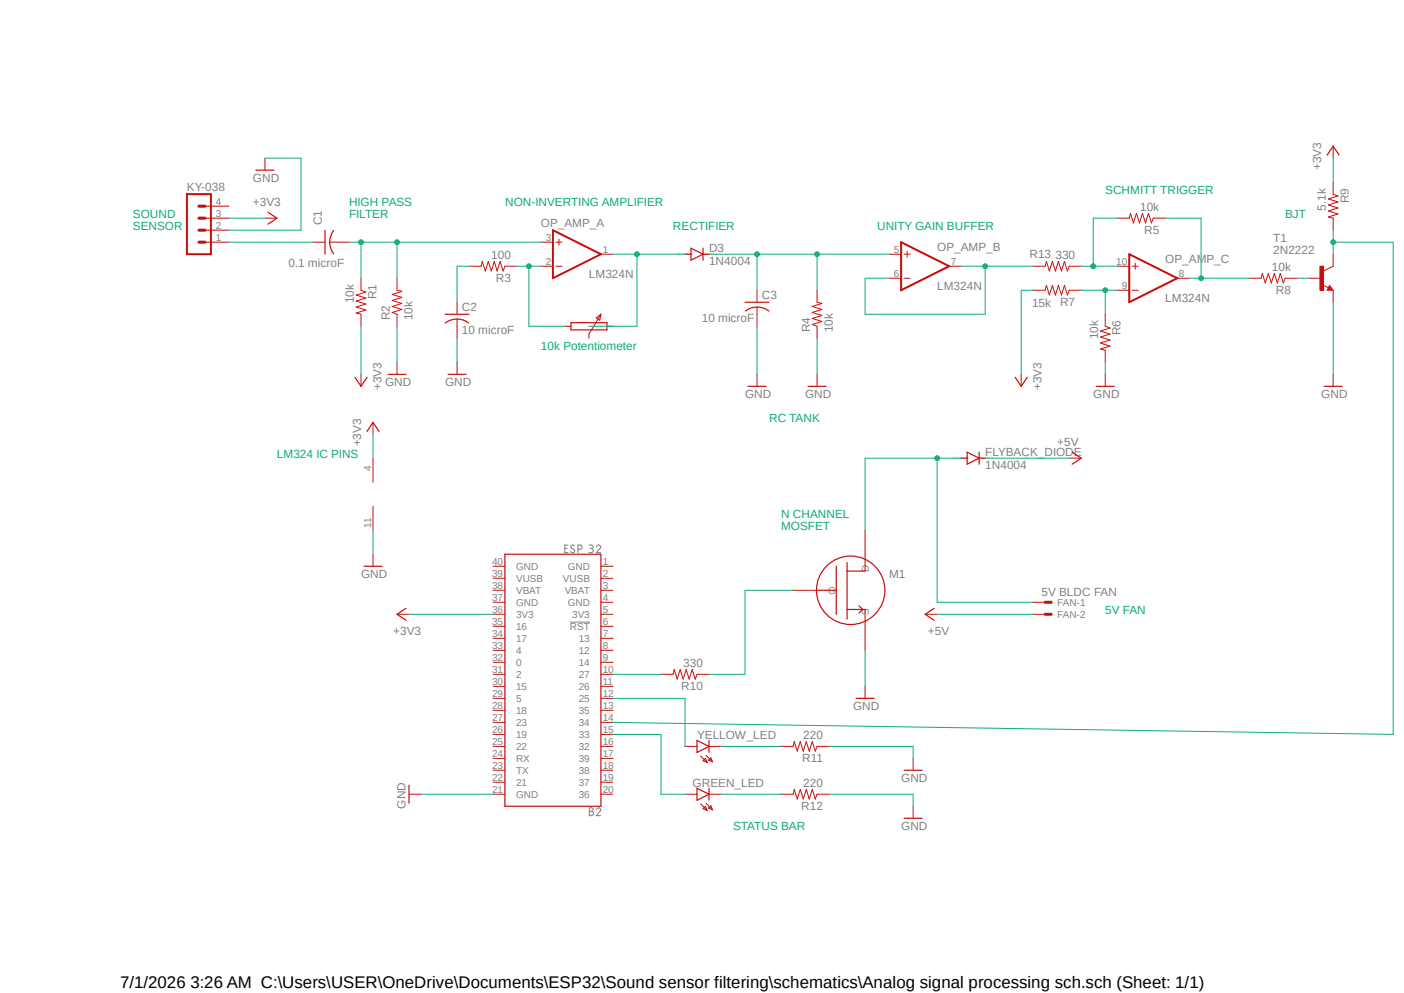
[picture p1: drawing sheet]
<svg xmlns="http://www.w3.org/2000/svg" width="297mm" height="210mm" viewBox="0 0 297 210" stroke-linecap="round" stroke-linejoin="round" font-family="sans-serif">
<path d="M27.5 28.6l267.4 147.7M294.9 28.6l-267.4 147.7" fill="none" stroke="#fff" stroke-width=".21"/>
<path d="M119.5 116h.5M120.2 115.3h-.7v1.6h.7M121.5 115.4l-.2-.1a.38 .38 0 0 0-.5 .1 .38 .38 0 0 0 .1 .6l.5 .2a.37 .37 0 0 1 .2 .4 .37 .37 0 0 1-.4 .3l-.5-.2M122.3 116.2h.4a.45 .45 0 0 0 .5-.4 .45 .45 0 0 0-.3-.5h-.6v1.6M124.6 115.3h.7l.2 .4-.2 .3h-.5M125.1 116a.45 .45 0 0 1 .4 .3 .45 .45 0 0 1-.2 .5l-.7 .1M126.2 115.7a.45 .45 0 0 1 .6-.4 .45 .45 0 0 1 .1 .7l-.7 .9h.9M120.6 131.6h4.2M124.7 170.9h.6a.37 .37 0 0 1 .2 .4 .37 .37 0 0 1-.4 .3 .47 .47 0 0 1 .5 .4 .47 .47 0 0 1-.5 .5h-.4zM124.7 171.6h.4M126.2 171.2a.45 .45 0 0 1 .6-.4 .45 .45 0 0 1 .1 .8l-.7 .9h.9" fill="none" stroke="#808080" stroke-width=".21"/>
<path d="M39.5 41.1h5.1v12.7h-5.1zM117 48.7l10.1 5.1-10.1 5zM190.6 51.2l10.2 5.1-10.2 5.1zM238.9 53.8l10.1 5-10.1 5.1z" fill="none" stroke="#c90d0c" stroke-width=".42"/>
<path d="M42.1 46.1h1.2M42.1 48.7h1.2M42.1 51.2h1.2M42.1 43.6h1.2" fill="none" stroke="#c90d0c" stroke-width=".64"/>
<g fill="none" stroke="#c90d0c" stroke-width=".21">
<path d="M56 33.4v2.6M43.3 51.2h5.1M43.3 48.7h5.1M43.3 46.1h5.1M43.3 43.6h5.1M56 46.1h2.6M66.2 51.2h2.5M69.8 51.2h4M76.4 58.8v2.6l1 .4-2 .6 2 .6-2 .7 2 .6-2 .6 2 .7-2 .6 1 .3v2.5M84 58.8v2.6l1 .2-2 .7 2 .6-2 .6 2 .7-2 .6 2 .6-2 .7 1 .4v2.5M99.2 56.3h2.6l.2-1 .7 2 .6-2 .6 2 .7-2 .6 2 .6-2 .6 2 .4-1h2.5M114.4 51.2h2.6"/>
<path d="M114.4 56.3h2.6M117.6 51.2h1.3M117.6 56.3h1.3M118.2 50.6v1.3M127.1 53.8h2.6M188.1 53.8h2.5M188.1 58.8h2.5M191.3 53.8h1.2M191.3 58.8h1.2M191.9 53.1v1.3M200.8 56.3h2.5M236.3 46.1h2.6l.2-1 .7 2.1 .6-2.1 .6 2.1 .7-2.1 .6 2.1 .7-2.1 .6 2.1 .4-1.1h2.5"/>
<path d="M236.3 56.3h2.6M239.5 56.3h1.3M240.2 55.7v1.2M249 58.8h2.6M282 56.3l-2 1M84 76.6v2.6M96.7 63.9v2.6M96.7 67.5v4M96.7 76.6v2.6M119.5 69h1.3M126.1 67.2l1-.7-.2 1.2zM127.1 66.5l-2.5 4.2v.8"/>
<path d="M128.4 69h1.3M160.1 61.4v2.5M160.1 64.9v4.1M172.8 61.4v2.5l1.1 .3-2.1 .6 2.1 .6-2.1 .7 2.1 .6-2.1 .7 2.1 .6-2.1 .6 1 .4v2.5M172.8 79.2v2.5M216 79.2v2.5M218.6 61.4h2.5l.3-1 .6 2 .6-2 .7 2 .6-2 .6 2 .7-2 .6 2 .4-1h2.5M233.8 66.5v2.5l1 .4-2 .6 2 .7-2 .6 2 .6-2 .7 2 .6-2 .6 1 .3v2.5M233.8 79.2v2.5M236.3 61.4h2.6M239.5 61.4h1.3M279.8 60.3l1.3 .6"/>
<path d="M281.3 60.4l.7 1h-1.2z"/>
</g>
<g fill="none" stroke="#c90d0c" stroke-width=".25">
<path d="M54.1 36h3.9M56.7 44.9l1.9 1.2-1.9 1.3M68.7 48.7v5.1M69.8 51.2a4.1 4.1 0 0 0 .8 2.5M70.6 48.7a4.5 4.5 0 0 0-.9 2.5M82.1 79.2h3.8M94.1 66.5h5.1M94.2 68.3a4 4 0 0 1 4.9 0M94.8 79.2h3.8M120.8 68.2h7.6v1.6h-7.6zM157.6 63.9h5.1M157.7 65.8a4 4 0 0 1 4.9 0"/>
<path d="M214.8 79.8l1.2 1.9 1.3-1.9M281.3 60.9l.1 .2h-.4l.3-.5 .5 .7h-.8M170.9 81.7h3.9M231.9 81.7h3.8"/>
</g>
<path d="M279.2 56.3h.8v5.1h-.8z" fill-rule="evenodd" fill="#c90d0c"/>
<g fill="none" stroke="#c90d0c" stroke-width=".21">
<path d="M282 30.9v2.5M282 38.5v2.6l1 .3-2 .7 2 .6-2 .6 2 .7-2 .6 2 .7-2 .6 1 .2v2.6M218.6 56.3h2.5l.3-1 .6 2 .6-2 .7 2 .6-2 .6 2 .7-2 .6 2 .4-1h2.5M264.2 58.8h2.6l.2-1 .7 2.1 .6-2.1 .6 2.1 .7-2.1 .6 2.1 .6-2.1 .7 2.1 .4-1.1h2.5M276.9 58.8h2.6M279.2 56.3h.8v5.1h-.8zM282 53.8v2.5M76.4 79.2v2.5M160.1 79.2v2.5M282 61.4v2.5M282 79.2v2.5M78.9 89.3v2.6"/>
<path d="M78.9 96.9v5.1M226.2 96.9h2.5M78.9 107.1v5M78.9 117.2v2.6M104.3 119.8h2.5M127.1 119.8h2.6M183 112.1v8.7M84 129.9h2.5M104.3 122.3h2.5M104.3 124.8h2.5M104.3 127.4h2.5M104.3 129.9h2.5"/>
<path d="M104.3 132.5h2.5M104.3 135h2.5M104.3 137.5h2.5M127.1 122.3h2.6M127.1 124.8h2.6M127.1 127.4h2.6M127.1 129.9h2.6M127.1 132.5h2.6M127.1 135h2.6M127.1 137.5h2.6M167.8 124.8h5M183 128.9v8.6"/>
<path d="M195.7 129.9h2.5M218.6 127.4h2.5M218.6 129.9h2.5M104.3 140.1h2.5M104.3 142.6h2.5M104.3 145.2h2.5M104.3 147.7h2.5M104.3 150.2h2.5M104.3 152.8h2.5M104.3 155.3h2.5M104.3 157.9h2.5M127.1 140.1h2.6"/>
<path d="M127.1 142.6h2.6M127.1 145.2h2.6M127.1 147.7h2.6M127.1 150.2h2.6M127.1 152.8h2.6M127.1 155.3h2.6M127.1 157.9h2.6M139.8 142.6h2.6l.2-1 .7 2 .6-2 .6 2 .7-2 .6 2 .6-2 .7 2 .3-1h2.6M144.9 157.9h2.5M148.2 159.9l1.4 1.3M149.4 159.8l1.3 1.3M150 157.9h2.5"/>
<path d="M165.2 157.9h2.6l.2-1.1 .7 2.1 .6-2.1 .6 2.1 .7-2.1 .6 2.1 .6-2.1 .7 2.1 .3-1h2.6M183 145.2v2.5M86.5 168h2.6M104.3 160.4h2.5M104.3 162.9h2.5M104.3 165.4h2.5M104.3 168h2.5M127.1 160.4h2.6M127.1 162.9h2.6M127.1 165.4h2.6M127.1 168h2.6M144.9 168h2.5"/>
<path d="M148.2 170l1.4 1.4M148.7 160.9l.5-.5 .4 .8zM149.2 170.5l.4 .9-.9-.4zM149.4 169.9l1.3 1.4M149.9 170.9l.5-.5 .3 .9zM149.9 160.8l.5-.5 .3 .8zM150 168h2.5M165.2 168h2.6l.2-1 .7 2 .6-2 .6 2 .7-2 .6 2 .6-2 .7 2 .3-1h2.6M193.2 160.4v2.5M193.2 170.5v2.6"/>
</g>
<g fill="none" stroke="#c90d0c" stroke-width=".25">
<path d="M280.8 32.8l1.2-1.9 1.3 1.9M144.9 53.8h1.3M146.2 52.5l2.5 1.3-2.5 1.2zM148.7 52.5v2.5M148.7 53.8h1.3M75.1 79.8l1.3 1.9 1.2-1.9M77.6 91.2l1.3-1.9 1.3 1.9M158.2 81.7h3.9M203.3 96.9h1.3M204.6 95.6l2.5 1.3-2.5 1.3zM207.1 95.6v2.6M207.1 96.9h1.3"/>
<path d="M226.8 95.6l1.9 1.3-1.9 1.3M280.1 81.7h3.8M77 119.8h3.8M106.8 117.2h20.3v53.3h-20.3zM176.9 119.8v10.1M179.2 119v11.9M85.9 128.7l-1.9 1.2 1.9 1.3M172.8 124.8h4.1M179.2 120.8h3.8M179.2 128.9h3.8M181.7 128.1l.8 .8-.8 .8M197.6 128.7l-1.9 1.2 1.9 1.3"/>
<path d="M147.4 156.6l2.6 1.3-2.6 1.2zM150 156.6v2.5M181.1 147.7h3.8M86.5 166.1v3.8M147.4 166.7l2.6 1.3-2.6 1.2zM150 166.7v2.5M191.3 162.9h3.8M191.3 173.1h3.8"/>
<circle cx="180" cy="124.8" r="7.2"/>
</g>
<path d="M221.1 127.4h1.3M221.1 129.9h1.3" fill="none" stroke="#c90d0c" stroke-width=".64"/>
<path d="M76.4 51.2h7.6v7.6" fill="none" stroke="#0dab76" stroke-width=".21"/>
<circle cx="84" cy="51.2" r=".51" fill="#0dab76"/>
<g fill="none" stroke="#0dab76" stroke-width=".21">
<path d="M73.8 51.2h2.6v7.6M84 51.2h30.4"/>
<circle cx="84" cy="51.2" r=".51"/>
</g>
<circle cx="76.4" cy="51.2" r=".51" fill="#0dab76"/>
<g fill="none" stroke="#0dab76" stroke-width=".21">
<path d="M56 33.4h7.7v15.3h-15.3M109.3 56.3h5.1M111.9 56.3v12.7M84 69v7.6M96.7 71.5v5.1M160.1 69v10.2M172.8 71.5v7.7M233.8 76.6v2.6M282 63.9v15.3M78.9 112.1v5.1M183 137.5v7.7M175.4 157.9h17.8v2.5"/>
<path d="M89.1 168h15.2M175.4 168h17.8v2.5"/>
<circle cx="76.4" cy="51.2" r=".51"/>
</g>
<circle cx="111.9" cy="56.3" r=".51" fill="#0dab76"/>
<g fill="none" stroke="#0dab76" stroke-width=".21">
<path d="M129.7 53.8h15.2M134.7 53.8v15.2h-10.1M111.9 69h7.6"/>
<circle cx="111.9" cy="56.3" r=".51"/>
</g>
<circle cx="134.7" cy="53.8" r=".51" fill="#0dab76"/>
<g fill="none" stroke="#0dab76" stroke-width=".21">
<path d="M282 33.4v5.1M48.4 46.1h7.6M99.2 56.3h-2.5v7.6M150 53.8h22.8M160.1 53.8v7.6M76.4 69v10.2M218.6 61.4h-2.6v17.8M78.9 91.9v5M86.5 129.9h17.8"/>
<circle cx="134.7" cy="53.8" r=".51"/>
</g>
<circle cx="160.1" cy="53.8" r=".51" fill="#0dab76"/>
<g fill="none" stroke="#0dab76" stroke-width=".21">
<path d="M172.8 53.8v7.6"/>
<circle cx="160.1" cy="53.8" r=".51"/>
</g>
<circle cx="172.8" cy="53.8" r=".51" fill="#0dab76"/>
<g fill="none" stroke="#0dab76" stroke-width=".21">
<path d="M172.8 53.8h15.3M203.3 56.3h15.3M208.4 56.3v10.2h-25.4v-7.7h5.1"/>
<circle cx="172.8" cy="53.8" r=".51"/>
</g>
<circle cx="208.4" cy="56.3" r=".51" fill="#0dab76"/>
<g fill="none" stroke="#0dab76" stroke-width=".21">
<path d="M246.5 46.1h7.6v12.7M251.6 58.8h12.6"/>
<circle cx="208.4" cy="56.3" r=".51"/>
</g>
<circle cx="254.1" cy="58.8" r=".51" fill="#0dab76"/>
<g fill="none" stroke="#0dab76" stroke-width=".21">
<path d="M228.7 61.4h7.6M233.8 61.4v5.1"/>
<circle cx="254.1" cy="58.8" r=".51"/>
</g>
<circle cx="233.8" cy="61.4" r=".51" fill="#0dab76"/>
<g fill="none" stroke="#0dab76" stroke-width=".21">
<path d="M274.4 58.8h2.5M282 48.7v5.1M282 51.2h12.7"/>
<circle cx="233.8" cy="61.4" r=".51"/>
</g>
<circle cx="282" cy="51.2" r=".51" fill="#0dab76"/>
<g fill="none" stroke="#0dab76" stroke-width=".21">
<path d="M294.7 51.2v104.1l-165-2.5M198.2 96.9v30.5h20.4M203.3 96.9h-20.3v15.2M208.4 96.9h17.8M167.8 124.8h-10.2v17.8h-7.6M198.2 129.9h20.4M129.7 142.6h10.1"/>
<circle cx="282" cy="51.2" r=".51"/>
</g>
<circle cx="198.2" cy="96.9" r=".51" fill="#0dab76"/>
<g fill="none" stroke="#0dab76" stroke-width=".21">
<path d="M48.4 51.2h17.8M228.7 56.3h7.6M231.3 46.1v10.2M129.7 155.3h10.1v12.7h5.1M129.7 147.7h15.2v10.2M152.5 157.9h12.7M152.5 168h12.7"/>
<circle cx="198.2" cy="96.9" r=".51"/>
</g>
<circle cx="231.3" cy="56.3" r=".51" fill="#0dab76"/>
<g fill="none" stroke="#0dab76" stroke-width=".21">
<path d="M231.3 46.1h5"/>
<circle cx="231.3" cy="56.3" r=".51"/>
</g>
<text font-size="3.6" x="25.4" y="208.9">7/1/2026 3:26 AM C:\Users\USER\OneDrive\Documents\ESP32\Sound sensor filtering\schematics\Analog signal processing sch.sch (Sheet: 1/1)</text>
<g font-size="2.5" fill="#808080">
<text x="279.5" y="36" transform="rotate(-90 279.5 36)">+3V3</text>
<text x="39.5" y="40.3">KY-038</text>
<text x="53.5" y="38.5">GND</text>
<text x="53.5" y="43.6">+3V3</text>
<text x="68.1" y="47.7" transform="rotate(-90 68.1 47.7)">C1</text>
<text x="241.2" y="44.6">10k</text>
<text x="280.5" y="44.5" transform="rotate(-90 280.5 44.5)">5.1k</text>
<text x="285.3" y="43" transform="rotate(-90 285.3 43)">R9</text>
<text x="114.4" y="48">OP_AMP_A</text>
<text x="150" y="53.3">D3</text>
<text x="198.3" y="53.1">OP_AMP_B</text>
<text x="242" y="49.4">R5</text>
<text x="269.3" y="53.8">2N2222</text>
<text x="269.3" y="51.2">T1</text>
<text x="61" y="56.4">0.1 microF</text>
<text x="103.9" y="54.8">100</text>
<text x="104.9" y="59.6">R3</text>
<text x="124.6" y="58.8">LM324N</text>
<text x="150" y="56.1">1N4004</text>
<text x="217.8" y="54.5">R13</text>
<text x="223.3" y="54.8">330</text>
<text x="246.5" y="55.7">OP_AMP_C</text>
<text x="269.1" y="57.3">10k</text>
<text x="74.8" y="64.2" transform="rotate(-90 74.8 64.2)">10k</text>
<text x="79.6" y="63.3" transform="rotate(-90 79.6 63.3)">R1</text>
<text x="97.7" y="65.8">C2</text>
<text x="161.2" y="63.3">C3</text>
<text x="198.3" y="61.4">LM324N</text>
<text x="218.3" y="64.9">15k</text>
<text x="224.2" y="64.6">R7</text>
<text x="246.5" y="63.9">LM324N</text>
<text x="269.9" y="62.1">R8</text>
<text x="82.5" y="67.7" transform="rotate(-90 82.5 67.7)">R2</text>
<text x="87.3" y="67.7" transform="rotate(-90 87.3 67.7)">10k</text>
<text x="97.7" y="70.7">10 microF</text>
<text x="148.5" y="68.1">10 microF</text>
<text x="171.4" y="70.3" transform="rotate(-90 171.4 70.3)">R4</text>
<text x="176.2" y="70.3" transform="rotate(-90 176.2 70.3)">10k</text>
<text x="232.3" y="71.8" transform="rotate(-90 232.3 71.8)">10k</text>
<text x="237.1" y="71" transform="rotate(-90 237.1 71)">R6</text>
<text x="80.7" y="82.5" transform="rotate(-90 80.7 82.5)">+3V3</text>
<text x="81.5" y="81.7">GND</text>
<text x="94.2" y="81.7">GND</text>
<text x="220.3" y="82.5" transform="rotate(-90 220.3 82.5)">+3V3</text>
<text x="157.6" y="84.2">GND</text>
<text x="170.3" y="84.2">GND</text>
<text x="231.3" y="84.2">GND</text>
<text x="279.5" y="84.2">GND</text>
<text x="76.4" y="94.4" transform="rotate(-90 76.4 94.4)">+3V3</text>
<text x="223.7" y="94.4">+5V</text>
<text x="208.4" y="99.2">1N4004</text>
<text x="208.4" y="96.4">FLYBACK_DIODE</text>
<text x="76.4" y="122.3">GND</text>
<text x="188.1" y="122.3">M1</text>
<text x="220.3" y="126">5V BLDC FAN</text>
<text x="83.2" y="134.2">+3V3</text>
<text x="196.3" y="134.2">+5V</text>
<text x="144.5" y="141.1">330</text>
<text x="144.1" y="145.9">R10</text>
<text x="180.5" y="150.2">GND</text>
<text x="147.5" y="156.3">YELLOW_LED</text>
<text x="169.7" y="161.1">R11</text>
<text x="169.9" y="156.3">220</text>
<text x="146.5" y="166.5">GREEN_LED</text>
<text x="169.9" y="166.5">220</text>
<text x="190.6" y="165.4">GND</text>
<text x="85.8" y="171" transform="rotate(-90 85.8 171)">GND</text>
<text x="169.5" y="171.3">R12</text>
<text x="190.6" y="175.6">GND</text>
</g>
<g font-size="2.5" fill="#0dab76">
<text x="233.8" y="41.1">SCHMITT TRIGGER</text>
<text x="28.1" y="46">SOUND</text>
<text x="73.8" y="43.5">HIGH PASS</text>
<text x="73.8" y="46.1">FILTER</text>
<text x="106.9" y="43.6">NON-INVERTING AMPLIFIER</text>
<text x="271.9" y="46.1">BJT</text>
<text x="28.1" y="48.7">SENSOR</text>
<text x="142.4" y="48.7">RECTIFIER</text>
<text x="185.5" y="48.7">UNITY GAIN BUFFER</text>
<text x="114.4" y="74.1">10k Potentiometer</text>
<text x="162.7" y="89.3">RC TANK</text>
<text x="58.6" y="96.9">LM324 IC PINS</text>
<text x="165.2" y="109.5">N CHANNEL</text>
<text x="165.2" y="112.1">MOSFET</text>
<text x="233.8" y="129.9">5V FAN</text>
<text x="155.1" y="175.6">STATUS BAR</text>
</g>
<g font-size="2.1" fill="#808080">
<text x="45.7" y="45.8">3</text>
<text x="45.7" y="43.3">4</text>
<text x="45.7" y="50.9">1</text>
<text x="45.7" y="48.3">2</text>
<text x="115.4" y="50.9">3</text>
<text x="127.5" y="53.4">1</text>
<text x="189.1" y="53.4">5</text>
<text x="115.4" y="56">2</text>
<text x="189.1" y="58.5">6</text>
<text x="201.1" y="56">7</text>
<text x="236.1" y="56">10</text>
<text x="249.4" y="58.5">8</text>
<text x="237.3" y="61">9</text>
<text x="78.5" y="99.7" transform="rotate(-90 78.5 99.7)">4</text>
<text x="78.5" y="111.6" transform="rotate(-90 78.5 111.6)">11</text>
<text x="104.1" y="119.4">40</text>
<text x="127.5" y="119.4">1</text>
<text x="104.1" y="122">39</text>
<text x="104.1" y="124.5">38</text>
<text x="109.2" y="120.5">GND</text>
<text x="109.2" y="123.1">VUSB</text>
<text x="109.2" y="125.6">VBAT</text>
<text x="119.1" y="123.1">VUSB</text>
<text x="119.5" y="125.6">VBAT</text>
<text x="120.1" y="120.5">GND</text>
<text x="127.5" y="122">2</text>
<text x="127.5" y="124.5">3</text>
<text x="175.2" y="125.6">G</text>
<text x="183.8" y="121.1" transform="rotate(-90 183.8 121.1)">D</text>
<text x="104.1" y="127">37</text>
<text x="104.1" y="129.6">36</text>
<text x="109.2" y="128.1">GND</text>
<text x="109.2" y="130.7">3V3</text>
<text x="120.1" y="128.1">GND</text>
<text x="121" y="130.7">3V3</text>
<text x="127.5" y="127">4</text>
<text x="127.5" y="129.6">5</text>
<text x="183.8" y="130.1" transform="rotate(-90 183.8 130.1)">S</text>
<text x="223.6" y="128.1">FAN-1</text>
<text x="223.6" y="130.7">FAN-2</text>
<text x="104.1" y="132.1">35</text>
<text x="104.1" y="134.7">34</text>
<text x="104.1" y="137.2">33</text>
<text x="109.2" y="133.2">16</text>
<text x="109.2" y="135.8">17</text>
<text x="120.6" y="133.2">RST</text>
<text x="122.4" y="135.8">13</text>
<text x="127.5" y="132.1">6</text>
<text x="127.5" y="134.7">7</text>
<text x="127.5" y="137.2">8</text>
<text x="104.1" y="139.7">32</text>
<text x="104.1" y="142.2">31</text>
<text x="109.2" y="138.3">4</text>
<text x="109.2" y="140.8">0</text>
<text x="109.2" y="143.4">2</text>
<text x="122.4" y="138.3">12</text>
<text x="122.4" y="140.8">14</text>
<text x="122.4" y="143.4">27</text>
<text x="127.5" y="139.7">9</text>
<text x="127.5" y="142.2">10</text>
<text x="104.1" y="144.8">30</text>
<text x="104.1" y="147.3">29</text>
<text x="104.1" y="149.9">28</text>
<text x="109.2" y="145.9">15</text>
<text x="109.2" y="148.5">5</text>
<text x="122.4" y="145.9">26</text>
<text x="122.4" y="148.5">25</text>
<text x="127.5" y="144.8">11</text>
<text x="127.5" y="147.3">12</text>
<text x="127.5" y="149.9">13</text>
<text x="104.1" y="152.4">27</text>
<text x="104.1" y="154.9">26</text>
<text x="109.2" y="151">18</text>
<text x="109.2" y="153.5">23</text>
<text x="122.4" y="151">35</text>
<text x="122.4" y="153.5">34</text>
<text x="127.5" y="152.4">14</text>
<text x="127.5" y="154.9">15</text>
<text x="104.1" y="157.5">25</text>
<text x="104.1" y="160">24</text>
<text x="109.2" y="156.1">19</text>
<text x="109.2" y="158.6">22</text>
<text x="109.2" y="161.2">RX</text>
<text x="122.4" y="156.1">33</text>
<text x="122.4" y="158.6">32</text>
<text x="122.4" y="161.2">39</text>
<text x="127.5" y="157.5">16</text>
<text x="127.5" y="160">17</text>
<text x="104.1" y="162.6">23</text>
<text x="104.1" y="165.1">22</text>
<text x="104.1" y="167.6">21</text>
<text x="109.2" y="163.7">TX</text>
<text x="109.2" y="166.2">21</text>
<text x="122.4" y="163.7">38</text>
<text x="122.4" y="166.2">37</text>
<text x="127.5" y="162.6">18</text>
<text x="127.5" y="165.1">19</text>
<text x="127.5" y="167.6">20</text>
<text x="109.2" y="168.7">GND</text>
<text x="122.4" y="168.7">36</text>
</g>
<g font-size=".6" fill="#ffba08">
<text x="143.3" y="54">SpiceOrder 1</text>
<text x="148.4" y="54">SpiceOrder 2</text>
<text x="201.7" y="97.1">SpiceOrder 1</text>
<text x="206.8" y="97.1">SpiceOrder 2</text>
</g>
</svg>
